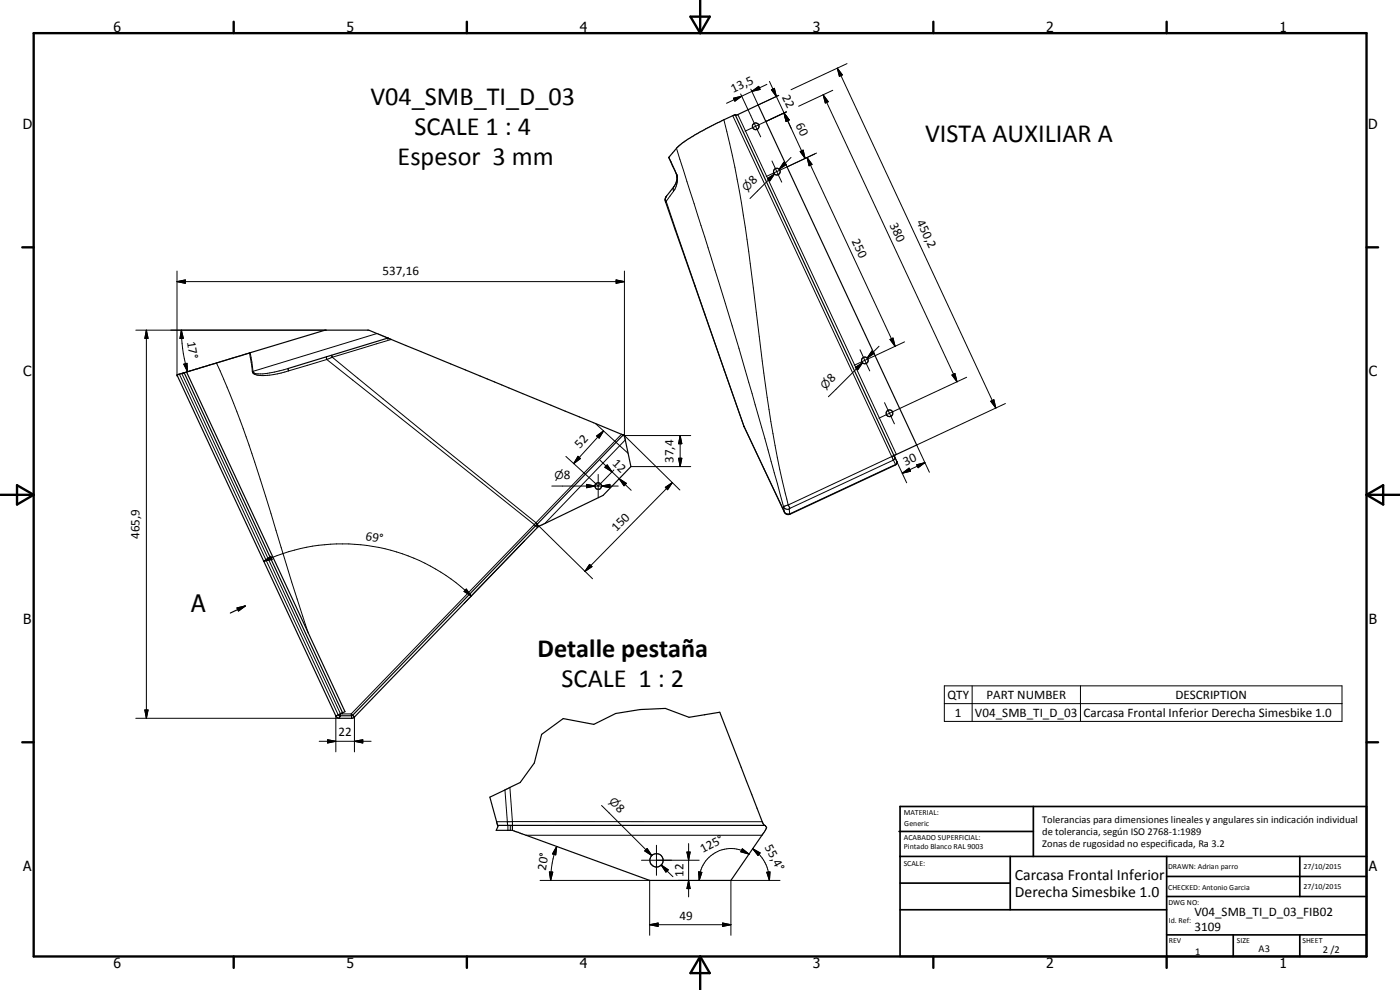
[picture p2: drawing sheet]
<svg xmlns="http://www.w3.org/2000/svg" width="420mm" height="297mm" viewBox="0 0 420 297" stroke-linecap="round" stroke-linejoin="round" font-family="sans-serif">
<g fill="none" stroke="#000" stroke-width=".35">
<path d="M220.7 34.6l6.8-3.1 47.6 102-6.7 3.2M200.7 47.2l1.2-1.4a26.6 26.6 0 0 1 9.4-6.8l5.3-2.8 4.1-1.7 47.6 102.2M200.7 47.2v.1M200.7 47.3l2.4 5.1v1.5l-.6 1.8-2.4 3.1a1.5 1.5 0 0 0-.4 1.7l23.6 67.4 12.1 25.8a1.34 1.34 0 0 0 1.7 .6l31.7-14.8 .4-.6-.9-2.2M55.3 111.8l-2.2 .7 47.7 102.3 .9 .7h3.8l.9-.4M55.3 111.8l47.5 102.1M56 111.6l-.7 .2M56 111.6l47.5 101.9-.7 .4M116.4 101.4l70.6 29.1M116.4 101.4l-5.8-2.3h-12.9l-41.7 12.5M116.4 101.4l-29.8 9.1M187 130.5l-25.8 26.8"/>
<path d="M187 130.5h.1M187.1 130.5l.3 .4 1.9 9.1-8.3 8.6-19.4 9.4M268.3 136.7h.1M161.2 157.4l.4 .6M161.2 157.3v.1M161.2 157.3l-55.4 57.3M161.6 158l-55.2 57.1M71.2 182.4l2.4-.6-2 1.5zM73.6 181.8l-4.5 2.1M102.8 213.9l-1.3 .7 .3 .2 4-.2M102.8 213.9h.1M105.8 214.6l.6 .5"/>
<path d="M149.3 247.6h.1M149.3 247.6l-2.3-8.4 9.1-4.4 4.2-5.9 2.2-8.6 6.5-4.7 9.2 1.7 6.6-3.2 7.3-1.2 7.6-.3 7.1 2.6 9.2-1.5 12.8 32.8 .6 1.1M149.3 247.6l.1 .4-.5 1.1h4.9M149.3 247.6h80.2l.6 .7-.7 1.3-10 14.6h-24.4l-41.2-15.1M153.8 247.6v1.5"/>
<circle cx="226.8" cy="37.9" r="1"/>
<circle cx="233.1" cy="51.5" r="1"/>
<circle cx="259.5" cy="108.1" r="1"/>
<circle cx="267" cy="124" r="1"/>
<circle cx="179.5" cy="145.8" r=".98"/>
<circle cx="197" cy="258.1" r="2.01"/>
</g>
<g fill="none" stroke="#000" stroke-width=".3">
<path d="M254.2 19.1l-16.8 7.8M217.2 35.9a359.3 359.3 0 0 1 8.9 50.5 657.4 657.4 0 0 0 7.9 54.4l2.5 10.7M219.9 34.7l47.7 102.3M220.1 29.5l2.5-.6-2.1 1.5zM221.4 34.4l47.6 102M222.3 28.2l6 12.9M222.6 28.9l-4.6 2.1M225.3 26.8l2.2 4.7 6.2-2.9M225.6 27.4l2.1-1.5 .4 .9zM225.6 27.4l-3 1.5M230.2 25.3l-4.6 2.1M230.9 24.4l2.1 4.6"/>
<path d="M231.5 26.9l.9-.4 .6 2.5zM233 29l2.3 4.9M235.3 33.9l1.5 2.1-.9 .4zM235.3 33.9l1.5 2.1-.9 .4M235.3 33.9l1.1 2.3M235.3 33.9l6.3 13.6M235.3 33.9l.6 2.5M236 33.6l-12.4 5.8M236.8 36l-.9 .4M247 28.4l1.6 2.1-.9 .4zM247 28.4l40.2 86.2M249.9 27.1l-10.2 4.8"/>
<path d="M251.3 20.4l1.5 2.1-.9 .4zM251.3 20.4l47.6 102M200.1 58.8l-.4 .8 .2 .8M200.7 47.2l2.3 4.9M202.1 57.4l-2.2 3M202.3 55.9l-.3 .7 .1 .8M203 52.1a5.4 5.4 0 0 1-.1 3.9l-.8 1.4M203 52.1v.1M203 44.5l3.2 9.9a2043 2043 0 0 1 26.2 87.4l2.8 10.2M230.3 53.6l2.1-1.4-1.4 2.1zM231.7 48.3l1.4 3.2M232.4 52.2l-7.3 7.4"/>
<path d="M233.1 51.5l1.5 3.2M233.1 51.5l-3.2 1.5M235.2 48.7l.8 .7-2.2 1.4zM237.4 47.2l-3.6 3.6M240.1 45.5l.9-.5 .6 2.5zM242.2 47.3l1.5 2-.9 .4zM242.2 47.3l26.4 56.6M245.1 45.9l-12 5.6M199.7 60.5h.1M199.9 60.4l23.4 67.6 12.1 25.5M199.9 60.4l-.1 .1M40.8 99.1h57.1"/>
<path d="M43.9 99.1l.5 2.4h-.9zM43.9 99.1v116.4M53.1 84.5l2.5-.5v1zM53.1 84.5h134.3M53.1 81.3v31.2M54.4 99.1l.6 2.4-1 .1zM54.4 99.1l.6 7 1.3 5.4M184.9 84l2.5 .5-2.5 .5zM187.4 81.3v49.4M53.8 112.3l47.7 102.2-.7 .3v10.8M54.6 112.1l47.6 102.1M55.1 109.3l1-.3 .2 2.5z"/>
<path d="M65 108.9l3.1 7.3a397.7 397.7 0 0 1 14.7 43l4.7 15.4 5 15.4M74.9 105.9l.8 5.6M75.9 111.4l-.8-5.6-21.9 6.6M75.9 111.4l-.2 .1M86.5 110.6l.1-.1a25.4 25.4 0 0 1-9.8 1.6l-.7-.3-.2-.4M86.5 110.6l.1 .7M86.5 110.6h.1M86.6 111.3a19.3 19.3 0 0 1-9.9 1.1l-.7-.4-.3-.5M98 107.1h.1M98 107.1l.1 .8M98.1 107.9l62.2 49.5M98.1 107.9l-11.5 3.4"/>
<path d="M99.5 106.6h.1M99.5 106.6l.2 .6M99.7 107.2l61.2 49.6M99.7 107.2l-1.6 .7M113.1 100.1l-37.2 11.3M117.4 101.9l-17.7 5.3M256.7 110.2l2.2-1.4-1.5 2.2zM258.1 104.9l1.4 3.2M258.9 108.8l-10.3 10.2M259.5 108.1l1.5 3.2M259.5 108.1l-3.1 1.5M261.7 105.3l.7 .7-2.1 1.4z"/>
<path d="M263.8 103.9l-3.5 3.5M267.1 101.9l.9-.5 .6 2.5zM271.5 102.6l-12 5.5M285.7 112.5l.9-.4 .6 2.5zM290.1 113.2l-26.3 12.3M169.8 136.9l9.6 8.9M173.5 136.9l.7 .7-2 1.5zM178.8 127.1l9.7 8.9M179.1 130.8l2-1.5-1.3 2.1zM180.1 138.1l3.6 3.5M181.1 129.3l-8.9 9.8M182.2 139.5l1.5 2.1-2.2-1.4z"/>
<path d="M186.5 130.3l-25.6 26.5M187.4 130.7l16.6 16.3M187.4 130.7h19.9M187.7 132l-24.2 25.1M189.3 140h18M203.7 137.5h.9l-.5 2.5zM204.1 130.7l.5 2.4h-.9zM204.1 130.7v9.3M223.3 127.9v.2M265.5 120.8l2.9 6.4M267.6 137l-31.1 14.5M267.6 137l.5 1"/>
<path d="M268.1 138l-31 14.5M268.1 138l.7 1.4M268.3 136.7h.1M268.3 136.7l-.7 .3M268.3 136.7l3.8 8.2M268.5 137.1v.5l-.4 .4M268.8 139.4l-31.8 14.8M268.8 139.4v.1M269.1 138.4v.6l-.3 .4M275.1 139.4l2.5-.6-2.1 1.5zM277.6 138.8l-6.8 3.2M297.3 120.4l1-.5 .6 2.5z"/>
<path d="M301.7 121.1l-26.6 12.4 3.8 8.2M160.3 157.4l-54.9 56.8M160.3 157.4l.4 .3M160.7 157.7l.6 .6M160.7 157.7h.1M160.9 156.8l.3 .5M160.9 156.8l-.6 .6M161 157.5l.5 .5M161.2 157.3h.1M161.2 157.3l16.6 16.4M165.6 145.8h19.9M176.1 145.3l2.5 .5-2.5 .5z"/>
<path d="M179.5 142.4v7M180.5 145.8l2.5-.5v1zM181.5 140.2l.7-.7 1.5 2.1zM183.7 141.6l2.1 2M184.2 141l-4.5 4.7M185.8 143.6l2.2 1.4-.7 .8zM185.8 143.6l3.6 3.5M199.7 146.2l2-1.4-1.3 2.1zM201.7 144.8l-26.2 26.6M235.2 152l.2 1.5M235.2 152l.4 .6 1.2 .1M235.4 153.5l.2 .4a1.28 1.28 0 0 0 1.4 .3"/>
<path d="M235.4 153.5v.2M236.5 151.5l-1.3 .5M236.5 151.5l.6 1M236.8 152.7l.2 1.5M237 154.2l.1 .1M237.1 152.5l-.3 .2M270.8 142l2-1.5 .5 .9zM79.2 168.4l2.1-1.5 .3 1zM79.2 168.4a55.6 55.6 0 0 1 62.2 10.4M139.9 176.7l1.5 2.1-2.1-1.3zM157.4 162.3l-18.2 18.8M176.9 169.3l.8 .7-2.2 1.4z"/>
<path d="M43.5 213h.9l-.5 2.5zM101.9 214.8v.7h-61.1M102.1 214.2l.1 .5M102.2 214.8h.1M105.4 214.2h-3.4M105.4 214.2l.4 .3M105.4 214.2l.1 1.3M105.8 214.5v.1M105.8 214.6h.1M106.4 215.1v10.5M283.4 205.8h119.3v10.7h-119.3zM283.4 211.1h119.3"/>
<path d="M291.7 205.8v10.7M324.3 205.8v10.7M95.8 222.4h15.6M98.3 222l2.5 .4-2.5 .5zM106.4 222.4l2.5-.4v.9zM151.5 237l.9 12.1M153 236.3l.8 10.2M153.2 247.6v1.5M153.8 246.5h-4.8M153.8 246.5h75M153.8 246.5v1.1M157.9 250.6h70.8"/>
<path d="M167.1 254l-.3 2.5-1-.3zM167.1 254l-1.4 5-.4 5.2M180.5 241.7l15.1 15M192.5 258.1h17.3M193.5 255.3l.7-.7 1.4 2.1zM194.2 254.6l1.4 2.1-2.1-1.4zM197 253.6v9M198.4 259.5l2.2 1.5-.8 .7zM198.4 259.5l3.6 3.6M206.2 255.7h.9l-.4 2.4zM206.7 253.1v16M222.8 254.7l2 1.6-2.5-.7z"/>
<path d="M224.8 256.3a9.9 9.9 0 0 0-5.9-1.7 9.7 9.7 0 0 0-8.8 7.1l-.3 2.5M225.9 254.7l2.2 1.2-.6 .8zM225.9 254.7a11.6 11.6 0 0 1 4.3 5.5l.4 1.5 .3 2.5M162.1 264.2h32.9v16.4M164.9 261.6l1 .1-.6 2.5zM195 277.5l2.5-.6v1.1zM195 277.5h24.4M203.5 264.2h3.2M206.7 264.2l.4 2.4h-.9zM209.7 261.6l.9 .1-.8 2.5zM216.9 276.9l2.5 .6-2.5 .5zM230.1 261.7l1-.1-.2 2.6z"/>
<path d="M234.1 264.2h-14.7v16.4"/>
</g>
<g fill="#000">
<circle cx="53.1" cy="112.5" r=".18"/>
<circle cx="55.3" cy="111.8" r=".18"/>
<circle cx="116.4" cy="101.4" r=".18"/>
<circle cx="187" cy="130.5" r=".18"/>
<circle cx="269.1" cy="138.5" r=".18"/>
<circle cx="102.8" cy="213.9" r=".18"/>
<circle cx="106.4" cy="215.1" r=".18"/>
<circle cx="153.8" cy="247.6" r=".18"/>
</g>
<g fill="none" stroke="#000" stroke-width=".71">
<path d="M10.1 9.9h400v277.1h-400zM70.1 6.5v3.4M140.1 6.5v3.4M207.2 5h5.8l-2.9 4.9zM210.1 0v9.9M280.1 6.5v3.4M350.1 6.5v3.4M6.7 74.2h3.4M410.1 74.2h3.5M.1 148.5h10M5.1 145.6l5 2.9-5 2.9zM410.1 148.5h10"/>
<path d="M410.1 148.5l5-2.9v5.8zM6.7 222.7h3.4M410.1 222.7h3.5M70.1 287v3.4M140.1 287v3.4M210.1 287v10M210.1 287l2.9 5h-5.8zM280.1 287v3.4M350.1 287v3.4"/>
</g>
<g fill="none" stroke="#000" stroke-width=".51">
<path d="M269.8 249.5h40.3M270.1 242h140v45h-140zM270.1 257h140M303.2 257v16M310.1 242v15M350.1 257v30M390.1 257v12M270.1 265h33.1M270.1 273h80M350.1 269h60M350.1 263h60M350.1 280.5h60"/>
<path d="M370.1 280.5v6.5M390.1 280.5v6.5"/>
</g>
<g fill="#000">
<path d="M220.1 29.5l2.5-.6-2.1 1.5zM225.6 27.4l2.1-1.5 .4 .9zM231.5 26.9l.9-.4 .6 2.5zM235.3 33.9l1.5 2.1-.9 .4zM247 28.4l1.6 2.1-.9 .4zM251.3 20.4l1.5 2.1-.9 .4zM230.3 53.6l2.1-1.4-1.4 2.1zM235.2 48.7l.8 .7-2.2 1.4zM240.1 45.5l.9-.5 .6 2.5zM242.2 47.3l1.5 2-.9 .4zM53.1 84.5l2.5-.5v1zM184.9 84l2.5 .5-2.5 .5z"/>
<path d="M43.9 99.1l.5 2.4h-.9zM54.4 99.1l.6 2.4-1 .1zM55.1 109.3l1-.3 .2 2.5zM256.7 110.2l2.2-1.4-1.5 2.2zM261.7 105.3l.7 .7-2.1 1.4zM267.1 101.9l.9-.5 .6 2.5zM285.7 112.5l.9-.4 .6 2.5zM173.5 136.9l.7 .7-2 1.5zM179.1 130.8l2-1.5-1.3 2.1zM203.7 137.5h.9l-.5 2.5zM204.1 130.7l.5 2.4h-.9zM297.3 120.4l1-.5 .6 2.5z"/>
<path d="M176.1 145.3l2.5 .5-2.5 .5zM182.2 139.5l1.5 2.1-2.2-1.4zM180.5 145.8l2.5-.5v1zM185.8 143.6l2.2 1.4-.7 .8zM199.7 146.2l2-1.4-1.3 2.1zM270.8 142l2-1.5 .5 .9zM275.1 139.4l2.5-.6-2.1 1.5zM79.2 168.4l2.1-1.5 .3 1zM139.9 176.7l1.5 2.1-2.1-1.3zM176.9 169.3l.8 .7-2.2 1.4zM71.2 182.4l2.4-.6-2 1.5zM43.5 213h.9l-.5 2.5z"/>
<path d="M98.3 222l2.5 .4-2.5 .5zM106.4 222.4l2.5-.4v.9zM167.1 254l-.3 2.5-1-.3zM194.2 254.6l1.4 2.1-2.1-1.4zM206.2 255.7h.9l-.4 2.4zM222.8 254.7l2 1.6-2.5-.7zM225.9 254.7l2.2 1.2-.6 .8zM164.9 261.6l1 .1-.6 2.5zM195 277.5l2.5-.6v1.1zM198.4 259.5l2.2 1.5-.8 .7zM206.7 264.2l.4 2.4h-.9zM209.7 261.6l.9 .1-.8 2.5z"/>
<path d="M216.9 276.9l2.5 .6-2.5 .5zM230.1 261.7l1-.1-.2 2.6z"/>
</g>
<g font-size="7.9">
<text x="111.2" y="31.5">V04_SMB_TI_D_03</text>
<text x="124.4" y="40.5">SCALE 1 : 4</text>
<text x="277.6" y="42.5">VISTA AUXILIAR A</text>
<text x="119.3" y="49.5">Espesor 3 mm</text>
<text x="161.3" y="197">Detalle pestaña</text>
<text x="168.6" y="206">SCALE 1 : 2</text>
</g>
<text font-size="7.2" x="57.4" y="183.5">A</text>
<g font-size="4.7">
<text x="304.6" y="263.9">Carcasa Frontal Inferior</text>
<text x="304.6" y="269.3">Derecha Simesbike 1.0</text>
</g>
<g font-size="4.2">
<text x="34" y="9.6">6</text>
<text x="104" y="9.6">5</text>
<text x="174" y="9.6">4</text>
<text x="244" y="9.6">3</text>
<text x="314" y="9.6">2</text>
<text x="384" y="9.6">1</text>
<text x="6.8" y="38.7">D</text>
<text x="410.6" y="38.7">D</text>
<text x="7" y="112.9">C</text>
<text x="410.8" y="112.9">C</text>
<text x="7" y="187.1">B</text>
<text x="410.8" y="187.1">B</text>
<text x="7" y="261.4">A</text>
<text x="410.8" y="261.4">A</text>
<text x="34" y="290.4">6</text>
<text x="104" y="290.4">5</text>
<text x="174" y="290.4">4</text>
<text x="244" y="290.4">3</text>
<text x="314" y="290.4">2</text>
<text x="384" y="290.4">1</text>
</g>
<g font-size="3.9">
<text x="220.1" y="27.8" transform="rotate(-25 220.1 27.8)">13,5</text>
<text x="234.7" y="29" transform="rotate(65 234.7 29)">22</text>
<text x="238.7" y="37.6" transform="rotate(65 238.7 37.6)">60</text>
<text x="226.1" y="55.5" transform="rotate(-45 226.1 55.5)">8</text>
<text x="267" y="67.5" transform="rotate(65 267 67.5)">380</text>
<text x="275.1" y="66.5" transform="rotate(65 275.1 66.5)">450,2</text>
<text x="255.6" y="72.2" transform="rotate(65 255.6 72.2)">250</text>
<text x="114.8" y="82.5">537,16</text>
<text x="56.2" y="102.5" transform="rotate(82 56.2 102.5)">17°</text>
<text x="249.6" y="115.1" transform="rotate(-45 249.6 115.1)">8</text>
<text x="174" y="134.8" transform="rotate(-48 174 134.8)">52</text>
<text x="169.2" y="143.7">8</text>
<text x="183.6" y="139.4" transform="rotate(44 183.6 139.4)">12</text>
<text x="202.1" y="138.9" transform="rotate(-90 202.1 138.9)">37,4</text>
<text x="271.7" y="139.9" transform="rotate(-25 271.7 139.9)">30</text>
<text x="41.9" y="161.8" transform="rotate(-90 41.9 161.8)">465,9</text>
<text x="109.6" y="162" transform="rotate(9 109.6 162)">69°</text>
<text x="185" y="159.6" transform="rotate(-45 185 159.6)">150</text>
<text x="284.3" y="209.7">QTY</text>
<text x="296" y="209.7">PART NUMBER</text>
<text x="352.8" y="209.7">DESCRIPTION</text>
<text x="286.6" y="215.1">1</text>
<text x="292.6" y="215.1">V04_SMB_TI_D_03</text>
<text x="325.2" y="215.1">Carcasa Frontal Inferior Derecha Simesbike 1.0</text>
<text x="101.6" y="220.9">22</text>
<text x="184.6" y="242.7" transform="rotate(45 184.6 242.7)">8</text>
<text x="211" y="256" transform="rotate(-28 211 256)">125°</text>
<text x="229.5" y="254.2" transform="rotate(62 229.5 254.2)">55,4°</text>
<text x="163.8" y="261.3" transform="rotate(-80 163.8 261.3)">20°</text>
<text x="205.1" y="263.1" transform="rotate(-90 205.1 263.1)">12</text>
<text x="203.9" y="275.9">49</text>
<text x="358.5" y="275">V04_SMB_TI_D_03_FIB02</text>
<text x="358.5" y="279.4">3109</text>
</g>
<g font-size="3.3">
<text x="224.1" y="57.5" transform="rotate(-45 224.1 57.5)">⌀</text>
<text x="247.6" y="117.1" transform="rotate(-45 247.6 117.1)">⌀</text>
<text x="166.4" y="143.7">⌀</text>
<text x="182.6" y="240.7" transform="rotate(45 182.6 240.7)">⌀</text>
</g>
<g font-size="3.1">
<text x="312.7" y="246.8">Tolerancias para dimensiones lineales y angulares sin indicación individual</text>
<text x="312.7" y="250.4">de tolerancia, según ISO 2768-1:1989</text>
<text x="312.7" y="254">Zonas de rugosidad no especificada, Ra 3.2</text>
<text x="358.7" y="286.5">1</text>
<text x="377.7" y="285.6">A3</text>
<text x="397" y="285.9">2 /2</text>
</g>
<g font-size="2.4">
<text x="271.2" y="244.4">MATERIAL:</text>
<text x="271.3" y="252">ACABADO SUPERFICIAL:</text>
<text x="271.4" y="247.9">Generic</text>
<text x="271.3" y="254.6">Pintado Blanco RAL 9003</text>
<text x="271.2" y="259.7">SCALE:</text>
<text x="350.6" y="260.8">DRAWN: Adrian parro</text>
<text x="391.2" y="260.6">27/10/2015</text>
<text x="350.6" y="267">CHECKED: Antonio Garcia</text>
<text x="391.2" y="266.7">27/10/2015</text>
<text x="350.6" y="271.4">DWG NO:</text>
<text x="350.8" y="276.9">Id. Ref:</text>
<text x="350.8" y="282.8">REV</text>
<text x="371.2" y="282.9">SIZE</text>
<text x="390.9" y="282.9">SHEET</text>
</g>
</svg>
